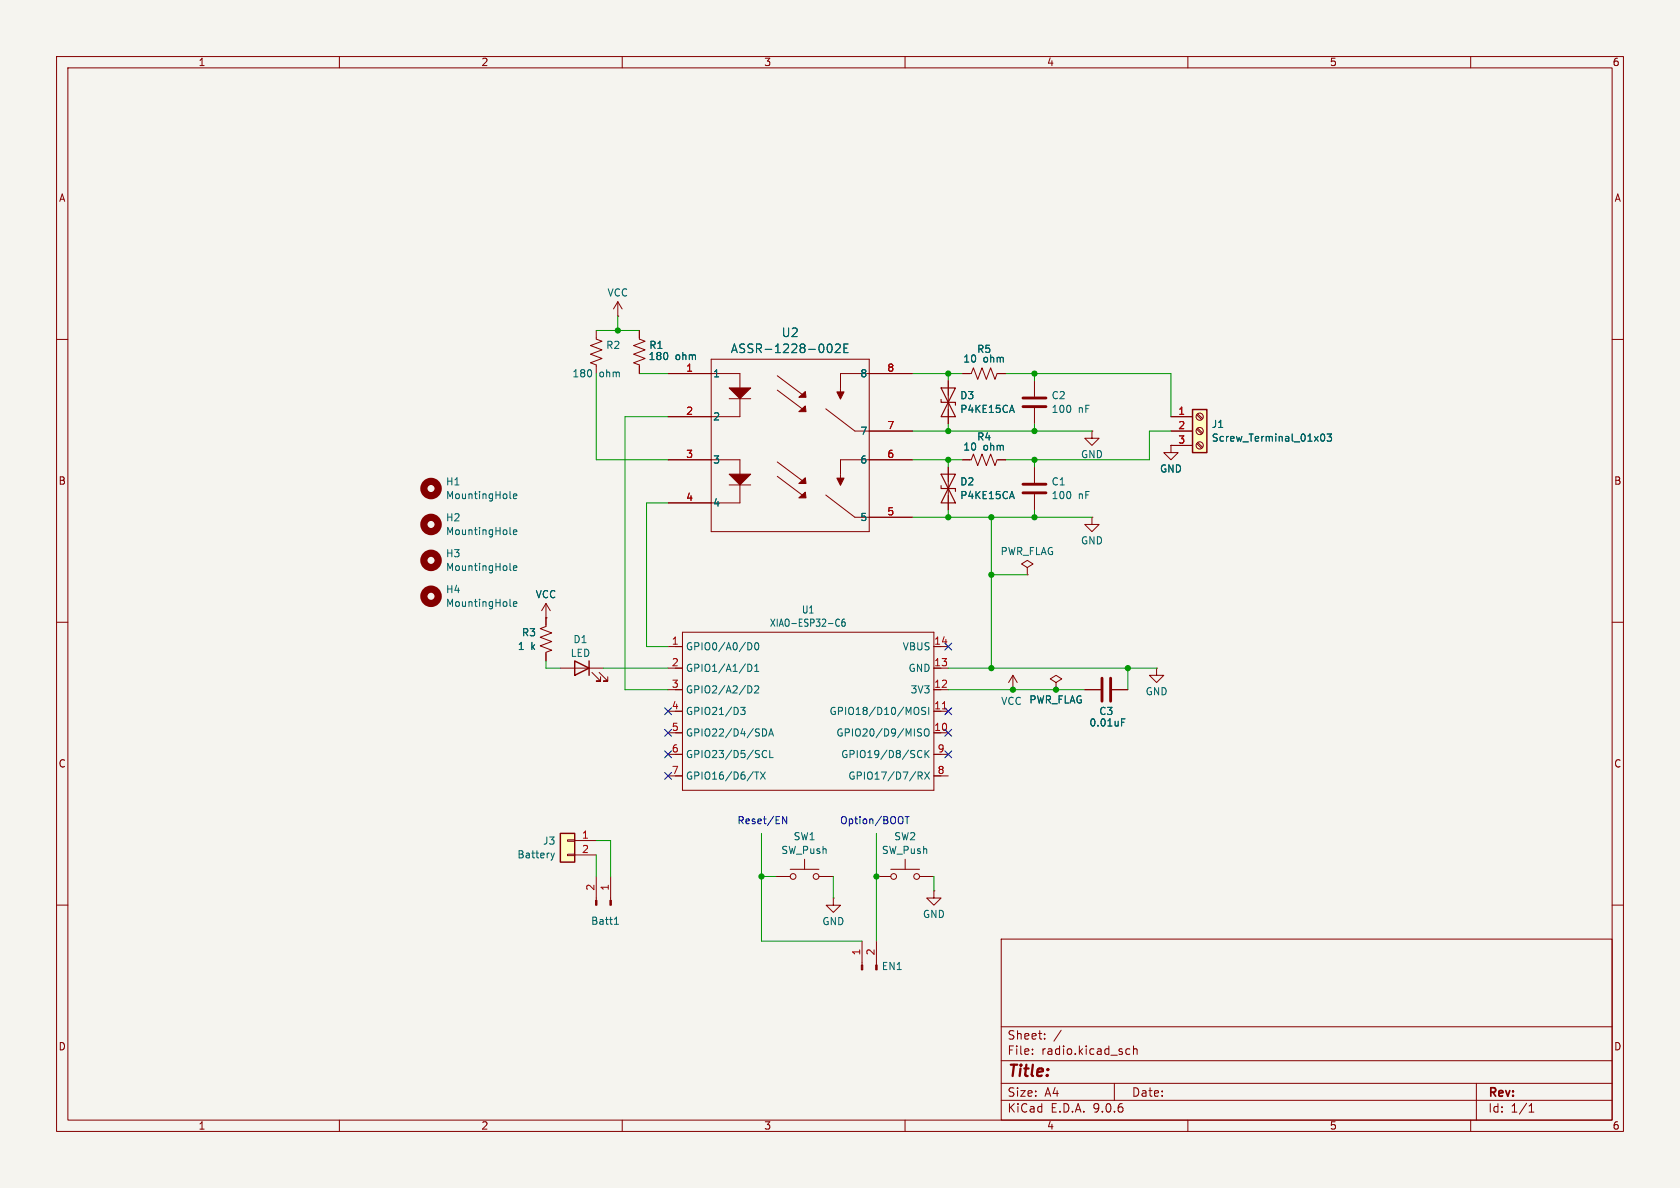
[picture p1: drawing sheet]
<svg xmlns="http://www.w3.org/2000/svg" width="297mm" height="210mm" viewBox="0 0 297 210" stroke-linecap="round" stroke-linejoin="round" font-family="sans-serif">
<path d="M0 0h297v210h-297z" fill="#f5f4ef" stroke="#f5f4ef" stroke-width=".18"/>
<g fill="none" stroke="#840000" stroke-width=".18">
<path d="M10 10h277v190h-277zM12 12h273v186h-273zM60 10v2M110 10v2M160 10v2M210 10v2M260 10v2M105.4 58.4v1.5l1 .4-2 .8 2 .7-2 .8 2 .8-2 .7 1 .4v1.5M109.2 55.9h.1M109.2 53.3l-.7 1.3M109.2 53.3l.8 1.3M109.2 53.3v2.6"/>
<path d="M10 60h2M285 60h2M167.6 82.6v7.6M10 110h2M96.5 109.2v1.5l-1 .4 2 .8-2 .7 2 .8-2 .8 2 .7-1 .4v1.5M285 110h2M154.9 154.9h2.6M157.5 153.7h5.1M160 151.9v1.8M162.6 154.9h2.5M165.1 157.5v1.3h-1.3l1.3 1.2 1.3-1.2h-1.3M165.1 157.5h.1"/>
<path d="M10 160h2M177 166h108v32h-108zM285 160h2M60 198v2M110 198v2M160 198v2M177 194.5h108M177 191.5h108M177 187.5h108M177 181.5h108M182.5 186.3v.1M182.5 185.5v.1"/>
<path d="M184.7 183.6v.1M184.7 182.8v.1M187.6 182.1l-1.3 2M197 191.5v3M199.2 186.3h.5M199.2 185.5h.5M200.4 185.5l.2-.1 .4 .1v.9M200.4 184.9v1.5M210 198v2M260 198v2M261 191.5v6.5M270.3 196.6h.9"/>
<path d="M270.3 195.5l.4-.4v1.5"/>
<circle cx="158" cy="154.9" r=".51"/>
<circle cx="162.1" cy="154.9" r=".51"/>
</g>
<path d="M166.4 83.8h2.5l-1.3 2.6zM166.4 85.9v.5h2.5v.5M167.6 86.4l1.3 2.5h-2.5z" fill="none" stroke="#840000" stroke-width=".2"/>
<path d="M90.2 94.3l.1 .2M90.2 88l.1 .2M90.8 94.1l.6-.1-.1-.3h-.4l-.1 .1v.6h.5M90.8 87.7l.6-.1-.1-.2-.4-.1-.1 .2v.6h.5M178.9 86.9l.4 1.3M90.2 107l.1 .2M90.8 106.8l.6-.1-.1-.3h-.4l-.1 .1v.6h.5" fill="none" stroke="#006464" stroke-width=".18"/>
<g fill="none" stroke="#840000" stroke-width="1.3">
<circle cx="76.2" cy="92.7" r="1.27"/>
<circle cx="76.2" cy="86.4" r="1.27"/>
<circle cx="76.2" cy="105.4" r="1.27"/>
</g>
<path d="M99.1 147.3h2.5v5.1h-2.5z" fill="#ffffc2"/>
<path d="M101.6 116.8l2.5 1.3-2.5 1.3zM104.1 116.8v2.6M99.1 147.3h2.5v5.1h-2.5z" fill="none" stroke="#840000" stroke-width=".25"/>
<g fill="none" stroke="#840000" stroke-width=".18">
<path d="M113 58.4v1.5l1 .4-2 .8 2 .7-2 .8 2 .8-2 .7 1 .4v1.5M118.1 66h12.7v7.7h-12.7M125.7 63.5h28v30.5h-28zM128.9 70.5h3.8M137.4 66.4l4.6 3.5M137.4 69l4.6 3.4M146 72.3l5.1 3.9h10.2M148.6 68.6v1.7M161.3 66h-12.7v2.6M170.2 66h1.5l.4-1 .7 2.1 .8-2.1 .8 2.1 .7-2.1 .8 2.1 .4-1.1h1.5M207 78.7v1.3h1.3l-1.3 1.3-1.3-1.3h1.3M207 78.7h.1"/>
<path d="M118.1 81.3h12.7v7.6h-12.7M128.9 85.7h3.8M137.4 81.7l4.6 3.4M137.4 84.2l4.6 3.4M146 87.5l5.1 3.9h10.2M148.6 83.9v1.6M161.3 81.3h-12.7v2.5M182.9 82.6v2.7M182.9 87.4v2.8M193 91.4v1.3h1.3l-1.3 1.3-1.2-1.3h1.2M193 91.4h.1M96.5 109.2h.1"/>
<path d="M96.5 106.7l-.7 1.3M96.5 106.7l.8 1.3M96.5 106.7v2.5M99.1 118.1h7.6M104.6 118.9l1.6 1.5h-.8h.8v-.8M105.9 118.9l1.5 1.5h-.7h.7v-.8M118.1 118.1h2.5M118.1 114.3h2.5M120.6 111.8h44.5v27.9h-44.5zM165.1 118.1h2.5M165.1 114.3h2.5M179.1 119.4l-.8 1.3"/>
<path d="M179.1 119.4l.7 1.3M179.1 119.4v2.5M181.6 100.3l1-.6-1-.6-1 .6 1 .6v1.3M181.6 101.6h.1M204.5 118.1v1.3h1.2l-1.2 1.3-1.3-1.3h1.3M204.5 118.1h.1M118.1 121.9h2.5M118.1 125.7h2.5M118.1 129.5h2.5M118.1 133.4h2.5M118.1 137.2h2.5M165.1 121.9h2.5"/>
<path d="M165.1 125.7h2.5M165.1 129.5h2.5M165.1 133.4h2.5M165.1 137.2h2.5M179.1 121.9h.1M186.7 120.7l1-.7-1-.6-1 .6 1 .7v1.2M186.7 121.9h.1M191.8 121.9h2.8M196.6 121.9h2.8M100.3 148.5h1.3v.2h-1.3zM100.3 151h1.3v.3h-1.3zM101.6 148.6h3.8"/>
<path d="M101.6 151.1h3.8M105.4 154.9v4.3M107.9 154.9v4.3M137.2 154.9h2.5M139.7 153.7h5.1M142.2 151.9v1.8M144.8 154.9h2.5M147.3 158.8v1.2h1.3l-1.3 1.3-1.3-1.3h1.3M147.3 158.8h.1M152.4 166.4v4.2M154.9 166.4v4.2"/>
<circle cx="140.2" cy="154.9" r=".51"/>
<circle cx="144.3" cy="154.9" r=".51"/>
</g>
<g fill="none" stroke="#006464" stroke-width=".18">
<path d="M146.4 60.9l.2-.1a.83 .83 0 0 1 .6 .6 .83 .83 0 0 1-.3 .9h-.5M147.7 61l.6-.2 .2 .2 .1 .2-1 1.1h1M149.2 61.5h.5M149.9 60.8h-.7v1.5h.7M90.2 100.7l.1 .2M90.8 100.4l.6-.1-.1-.2-.4-.1-.1 .2v.6h.5M132.2 117.4a.64 .64 0 0 1 .7 .7 .64 .64 0 0 1-.7 .6M132.5 113.6a.68 .68 0 0 1 .4 .6 .68 .68 0 0 1-.4 .7M133.4 118.7h.7M133.4 117.8l.4-.4v1.3M133.6 113.7l.1-.1a.68 .68 0 0 1 .5 .6 .68 .68 0 0 1-.5 .7 .84 .84 0 0 1-.1-1.2zM147.7 110.2l.2 .5h.3l.2-.1"/>
<path d="M148.4 109.6l-.2-.2-.3 .1-.2 .5M149.3 109.4l-.3 .1-.1 .2-.1 .8 .2 .2 .4-.1-.1-.6-.3-.1-.2 .3M130.9 125h.8l-.4 .5 .4 .1v.6l-.2 .1-.6-.1M132.2 121.2a.64 .64 0 0 1 .7 .7 .64 .64 0 0 1-.7 .6M133.4 136.5h.7M133.4 121.4l.5-.2 .2 .4-.7 .9h.7M133.8 136.5v1.2M134.4 136.5l.9 1.2M134.8 128.8a.64 .64 0 0 1 .7 .7 .64 .64 0 0 1-.7 .6M134.8 133.6l.4 .3 .3-.1M135.3 136.5l-.9 1.2M135.5 132.8l-.3-.1-.4 .3"/>
<path d="M135.9 130.1l.4-1.3 .4 1.3M136 129.8h.6M136.1 132.7v1.2h.6M162.1 125l.2 .1a.81 .81 0 0 1-.2 1.2M162.3 136.5h.5l.2 .2-.1 .4h-.6M162.4 128.8l.5 .1M162.4 129.5l.4 .1 .1 .3-.2 .2h-.3M162.4 132.7h.3l.3 .1M162.6 137.1l.4 .6M163 133.8l-.3 .1h-.3M163.5 129l.2-.2a.43 .43 0 0 1 .5 .5v.4a.42 .42 0 0 1-.4 .4 .42 .42 0 0 1-.4-.4zM163.5 136.5l.8 1.2"/>
<path d="M163.5 132.7v1.2M163.6 125.1l-.4-.1-.2 .2v.3l.5 .3 .1 .3-.2 .2-.5-.1M163.7 133.2l.5 .7M164.2 125v1.3M164.2 132.7l-.7 .7M164.3 136.5l-.8 1.2M198.3 127.7h.4M198.3 127.1h.6M97.4 150.8l.3 .9M97.7 151.7l-.2 .3M98 150.8l-.3 .9M108.6 163.4h.7"/>
<path d="M108.7 162.4l.3-.3v1.3"/>
</g>
<g fill="#840000" stroke="#840000" stroke-width=".18">
<path d="M107.8 159.2h.3v.8h-.3z"/>
<path d="M105.3 159.2h.2v.8h-.2z"/>
<path d="M128.9 68.6h3.8l-1.9 1.9z"/>
<path d="M128.9 83.8h3.8l-1.9 1.9z"/>
<path d="M141.2 70.2l1.2-1 .1 1z"/>
<path d="M141.2 72.8l1.2-1 .1 1z"/>
<path d="M141.2 85.5l1.2-1 .1 1z"/>
<path d="M141.2 88l1.2-1 .1 1z"/>
<path d="M147.9 69.3h1.3l-.6 1.2z"/>
<path d="M147.9 84.5h1.3l-.6 1.3z"/>
<path d="M152.3 170.6h.2v.9h-.2z"/>
<path d="M154.8 170.6h.3v.9h-.3z"/>
</g>
<path d="M166.6 125.3h.7" fill="none" stroke="#a90000" stroke-width=".18"/>
<path d="M180.8 85.6h4.1M180.8 87.1h4.1M194.8 119.9v4.1M196.3 119.9v4.1" fill="none" stroke="#840000" stroke-width=".51"/>
<circle cx="76.2" cy="99.1" r="1.27" fill="none" stroke="#840000" stroke-width="1.3"/>
<path d="M210.8 72.4h2.6v7.6h-2.6z" fill="#ffffc2"/>
<path d="M210.8 72.4h2.6v7.6h-2.6z" fill="none" stroke="#840000" stroke-width=".25"/>
<g fill="none" stroke="#840000" stroke-width=".18">
<path d="M113 58.4v1.3M113 64.8v1.2M118.1 73.7h7.6M118.1 66h7.6M153.7 76.2h7.6M153.7 66h7.6M167.6 67.3v7.6M170.2 66h1.2M176.5 66h1.3M182.9 67.3v2.8M182.9 72.1v2.8M193 76.2v1.3h1.3l-1.3 1.2-1.2-1.2h1.2"/>
<path d="M193 76.2h.1M207 78.7h.1M207 73.7h3.8M207 76.2h3.8M207 78.7h3.8M211.6 73.3l.8 .9M211.6 75.9l.8 .8M211.6 78.4l.8 .8M211.7 73.2l.9 .8M211.7 75.7l.9 .8M211.7 78.2l.9 .9M118.1 81.3h7.6"/>
<path d="M118.1 88.9h7.6M153.7 81.3h7.6M153.7 91.4h7.6M167.6 82.6v2.5M167.6 87.6v2.6M170.2 81.3h1.5l.4-1 .7 2 .8-2 .8 2 .7-2 .8 2 .4-1h1.5M96.5 109.2h.1M96.5 109.2v1.3M96.5 115.6v1.2M186.7 121.9h.1M191.8 121.9h2.8M196.6 121.9h2.8"/>
<circle cx="212.1" cy="73.7" r=".63"/>
<circle cx="212.1" cy="78.7" r=".63"/>
<circle cx="212.1" cy="76.2" r=".63"/>
</g>
<path d="M146.4 60.9l.2-.1a.83 .83 0 0 1 .6 .6 .83 .83 0 0 1-.3 .9h-.5M147.7 61l.6-.2 .2 .2 .1 .2-1 1.1h1M149.2 61.5h.5M149.9 60.8h-.7v1.5h.7M178.9 71.6l.4 1.3M233.6 76.8l.2-.1a.68 .68 0 0 1 .4 .7 .68 .68 0 0 1-.4 .6 .84 .84 0 0 1-.2-1.2zM234.6 76.7h.8l-.4 .5 .3 .1v.6l-.1 .1-.6-.1M178.9 86.9l.4 1.3M198.3 127.7h.4M198.3 127.1h.6" fill="none" stroke="#006464" stroke-width=".18"/>
<path d="M180.8 70.4h4.1M180.8 71.9h4.1" fill="none" stroke="#840000" stroke-width=".51"/>
<path d="M166.4 68.6h2.5l-1.3 2.5zM166.4 70.6v.5h2.5v.5M167.6 71.1l1.3 2.6h-2.5z" fill="none" stroke="#840000" stroke-width=".2"/>
<g fill="none" stroke="#009600" stroke-width=".18">
<path d="M105.4 58.4h7.6M109.2 55.9v2.5M105.4 66v15.3h12.7M113 66h5.1M118.1 73.7h-7.6v48.2h7.6M161.3 76.2h31.7M161.3 66h8.9M167.6 66v1.3M167.6 74.9v1.3M177.8 66h29.2v7.7M182.9 66v1.3M182.9 74.9v1.3"/>
<path d="M207 76.2h-3.8v5.1h-25.4M118.1 88.9h-3.8v25.4h3.8M161.3 91.4h31.7M161.3 81.3h8.9M167.6 81.3v1.3M167.6 90.2v1.2M175.3 91.4v26.7M182.9 81.3v1.3M182.9 90.2v1.2M96.5 116.8v1.3h2.6M106.7 118.1h11.4M167.6 118.1h36.9"/>
<path d="M175.3 101.6h6.3M199.4 118.1v3.8M167.6 121.9h24.2M105.4 148.6h2.5v6.3M105.4 151.1v3.8M134.6 154.9h2.6M134.6 147.3v19.1h17.8M147.3 154.9v3.9M154.9 147.3v19.1M165.1 154.9v2.6"/>
</g>
<g fill="none" stroke="#000084" stroke-width=".18">
<path d="M167 113.7l1.2 1.2M168.2 113.7l-1.2 1.2M117.5 125.1l1.2 1.2M117.5 128.9l1.2 1.2M117.5 132.7l1.2 1.3M117.5 136.6l1.2 1.2M118.7 125.1l-1.2 1.2M118.7 128.9l-1.2 1.2M118.7 132.7l-1.2 1.3M118.7 136.6l-1.2 1.2M167 125.1l1.2 1.2M167 132.7l1.2 1.3"/>
<path d="M167 128.9l1.2 1.2M168.2 125.1l-1.2 1.2M168.2 132.7l-1.2 1.3M168.2 128.9l-1.2 1.2"/>
</g>
<path d="M139.1 144.3v1.3l-.7-1.3v1.3M160 144.3h.7M160.4 144.3v1.3" fill="none" stroke="#0000c2" stroke-width=".18"/>
<g fill="#009600" stroke="#009600" stroke-width=".18">
<circle cx="154.9" cy="154.9" r=".46"/>
<circle cx="134.6" cy="154.9" r=".46"/>
<circle cx="167.6" cy="66" r=".46"/>
<circle cx="182.9" cy="66" r=".46"/>
<circle cx="182.9" cy="76.2" r=".46"/>
<circle cx="167.6" cy="91.4" r=".46"/>
<circle cx="167.6" cy="81.3" r=".46"/>
<circle cx="167.6" cy="76.2" r=".46"/>
<circle cx="186.7" cy="121.9" r=".46"/>
<circle cx="175.3" cy="101.6" r=".46"/>
<circle cx="182.9" cy="91.4" r=".46"/>
<circle cx="182.9" cy="81.3" r=".46"/>
<circle cx="179.1" cy="121.9" r=".46"/>
<circle cx="175.3" cy="91.4" r=".46"/>
<circle cx="199.4" cy="118.1" r=".46"/>
<circle cx="175.3" cy="118.1" r=".46"/>
<circle cx="109.2" cy="58.4" r=".46"/>
</g>
<text font-size="2.8" fill="#840000" x="178" y="190.9">Title:</text>
<g font-size="2.1" fill="#006464">
<text x="138.1" y="59.8">U2</text>
<text x="129.1" y="62.6">ASSR-1228-002E</text>
</g>
<g font-size="2.1" fill="#840000">
<text x="178" y="184">Sheet:</text>
<text x="178" y="186.7">File:</text>
<text x="184.1" y="186.7">radio.kicad_sch</text>
<text x="178" y="196.9">KiCad</text>
<text x="178" y="194.1">Size:</text>
<text x="184.7" y="194.1">A4</text>
<text x="185.7" y="196.9">E.D.A.</text>
<text x="193.3" y="196.9">9.0.6</text>
<text x="200" y="194.1">Date:</text>
<text x="263" y="194.3">Rev:</text>
<text x="263" y="196.9">Id:</text>
<text x="267.1" y="196.9">1/1</text>
</g>
<g font-size="1.8" fill="#840000">
<text x="35" y="11.9">1</text>
<text x="85" y="11.9">2</text>
<text x="135" y="11.9">3</text>
<text x="185" y="11.9">4</text>
<text x="235" y="11.9">5</text>
<text x="285" y="11.9">6</text>
<text x="10.3" y="35.9">A</text>
<text x="285.3" y="35.9">A</text>
<text x="10.3" y="85.9">B</text>
<text x="285.3" y="85.9">B</text>
<text x="10.3" y="135.9">C</text>
<text x="285.3" y="135.9">C</text>
<text x="10.3" y="185.9">D</text>
<text x="285.3" y="185.9">D</text>
<text x="35" y="199.9">1</text>
<text x="85" y="199.9">2</text>
<text x="135" y="199.9">3</text>
<text x="185" y="199.9">4</text>
<text x="235" y="199.9">5</text>
<text x="285" y="199.9">6</text>
</g>
<g font-size="1.8" fill="#006464">
<text x="107.3" y="52.6">VCC</text>
<text x="107.1" y="61.9">R2</text>
<text x="114.6" y="63.9">180</text>
<text x="114.7" y="61.9">R1</text>
<text x="119.4" y="63.9">ohm</text>
<text x="170.2" y="64.3">10</text>
<text x="172.6" y="62.6">R5</text>
<text x="173.8" y="64.3">ohm</text>
<text x="101.1" y="66.9">180</text>
<text x="105.9" y="66.9">ohm</text>
<text x="126" y="66.9">1</text>
<text x="152" y="66.9">8</text>
<text x="169.7" y="70.8">D3</text>
<text x="185.8" y="70.8">C2</text>
<text x="126" y="74.5">2</text>
<text x="152" y="77.1">7</text>
<text x="169.7" y="73.2">P4KE15CA</text>
<text x="185.8" y="73.2">100</text>
<text x="190.6" y="73.2">nF</text>
<text x="214.1" y="75.9">J1</text>
<text x="126" y="82.1">3</text>
<text x="152" y="82.1">6</text>
<text x="170.2" y="79.9">10</text>
<text x="172.6" y="78.1">R4</text>
<text x="173.8" y="79.9">ohm</text>
<text x="191" y="81.2">GND</text>
<text x="205" y="83.7">GND</text>
<text x="214.1" y="78.3">Screw_Terminal_01x03</text>
<text x="78.7" y="86">H1</text>
<text x="78.7" y="88.4">MountingHole</text>
<text x="126" y="89.8">4</text>
<text x="169.7" y="86">D2</text>
<text x="169.7" y="88.4">P4KE15CA</text>
<text x="185.8" y="86">C1</text>
<text x="185.8" y="88.4">100</text>
<text x="190.6" y="88.4">nF</text>
<text x="78.7" y="92.4">H2</text>
<text x="78.7" y="94.8">MountingHole</text>
<text x="152" y="92.3">5</text>
<text x="78.7" y="98.7">H3</text>
<text x="78.7" y="101.1">MountingHole</text>
<text x="176.8" y="98.3">PWR_FLAG</text>
<text x="191" y="96.4">GND</text>
<text x="78.7" y="105.1">H4</text>
<text x="78.7" y="107.5">MountingHole</text>
<text x="94.6" y="106">VCC</text>
<text x="92.2" y="112.7">R3</text>
<text x="101.3" y="113.9">D1</text>
<text x="136" y="111">XIAO-ESP32-C6</text>
<text x="141.7" y="108.7">U1</text>
<text x="91.5" y="115.1">1</text>
<text x="93.8" y="115.1">k</text>
<text x="100.8" y="116.3">LED</text>
<text x="121.2" y="115.2">GPIO0/A0/D0</text>
<text x="121.2" y="119">GPIO1/A1/D1</text>
<text x="159.5" y="115.2">VBUS</text>
<text x="160.5" y="119">GND</text>
<text x="121.2" y="122.8">GPIO2/A2/D2</text>
<text x="160.9" y="122.8">3V3</text>
<text x="176.9" y="124.8">VCC PWR_FLAG</text>
<text x="181.9" y="124.6">PWR_FLAG</text>
<text x="202.4" y="123.1">GND</text>
<text x="121.2" y="126.6">GPIO21/D3</text>
<text x="121.2" y="130.4">GPIO22/D4/SDA</text>
<text x="146.5" y="126.6">GPIO18/D10/MOSI</text>
<text x="147.8" y="130.4">GPIO20/D9/MISO</text>
<text x="192.5" y="128.6">0.01uF</text>
<text x="194.2" y="126.6">C3</text>
<text x="121.2" y="134.2">GPIO23/D5/SCL</text>
<text x="148.6" y="134.2">GPIO19/D8/SCK</text>
<text x="121.2" y="138">GPIO16/D6/TX</text>
<text x="149.9" y="138">GPIO17/D7/RX</text>
<text x="95.9" y="149.5">J3</text>
<text x="140.2" y="148.7">SW1</text>
<text x="158" y="148.7">SW2</text>
<text x="91.4" y="151.9">Battery</text>
<text x="138" y="151.2">SW_Push</text>
<text x="155.8" y="151.2">SW_Push</text>
<text x="104.4" y="163.7">Batt1</text>
<text x="145.3" y="163.7">GND</text>
<text x="163.1" y="162.5">GND</text>
<text x="155.8" y="171.7">EN1</text>
</g>
<g font-size="1.8" fill="#a90000">
<text x="121.2" y="65.8">1</text>
<text x="156.8" y="65.8">8</text>
<text x="121.2" y="73.4">2</text>
<text x="156.8" y="75.9">7</text>
<text x="208.2" y="73.4">1</text>
<text x="208.2" y="75.9">2</text>
<text x="121.2" y="81">3</text>
<text x="156.8" y="81">6</text>
<text x="208.2" y="78.5">3</text>
<text x="121.2" y="88.6">4</text>
<text x="156.8" y="91.2">5</text>
<text x="118.7" y="114">1</text>
<text x="118.7" y="117.9">2</text>
<text x="165.1" y="114">14</text>
<text x="165.1" y="117.9">13</text>
<text x="118.7" y="121.7">3</text>
<text x="118.7" y="125.5">4</text>
<text x="165.1" y="121.7">12</text>
<text x="165.1" y="125.5">11</text>
<text x="118.7" y="129.3">5</text>
<text x="165.1" y="129.3">10</text>
<text x="118.7" y="133.1">6</text>
<text x="118.7" y="136.9">7</text>
<text x="165.7" y="133.1">9</text>
<text x="165.7" y="136.9">8</text>
<text x="102.8" y="148.3">1</text>
<text x="102.8" y="150.9">2</text>
<text x="105.2" y="157.6" transform="rotate(-90 105.2 157.6)">2</text>
<text x="107.7" y="157.6" transform="rotate(-90 107.7 157.6)">1</text>
<text x="152.1" y="169" transform="rotate(-90 152.1 169)">1</text>
<text x="154.7" y="169" transform="rotate(-90 154.7 169)">2</text>
</g>
<g font-size="1.8" fill="#0000c2">
<text x="130.3" y="145.9">Reset/EN</text>
<text x="148.4" y="145.9">Option/BOOT</text>
</g>
</svg>
